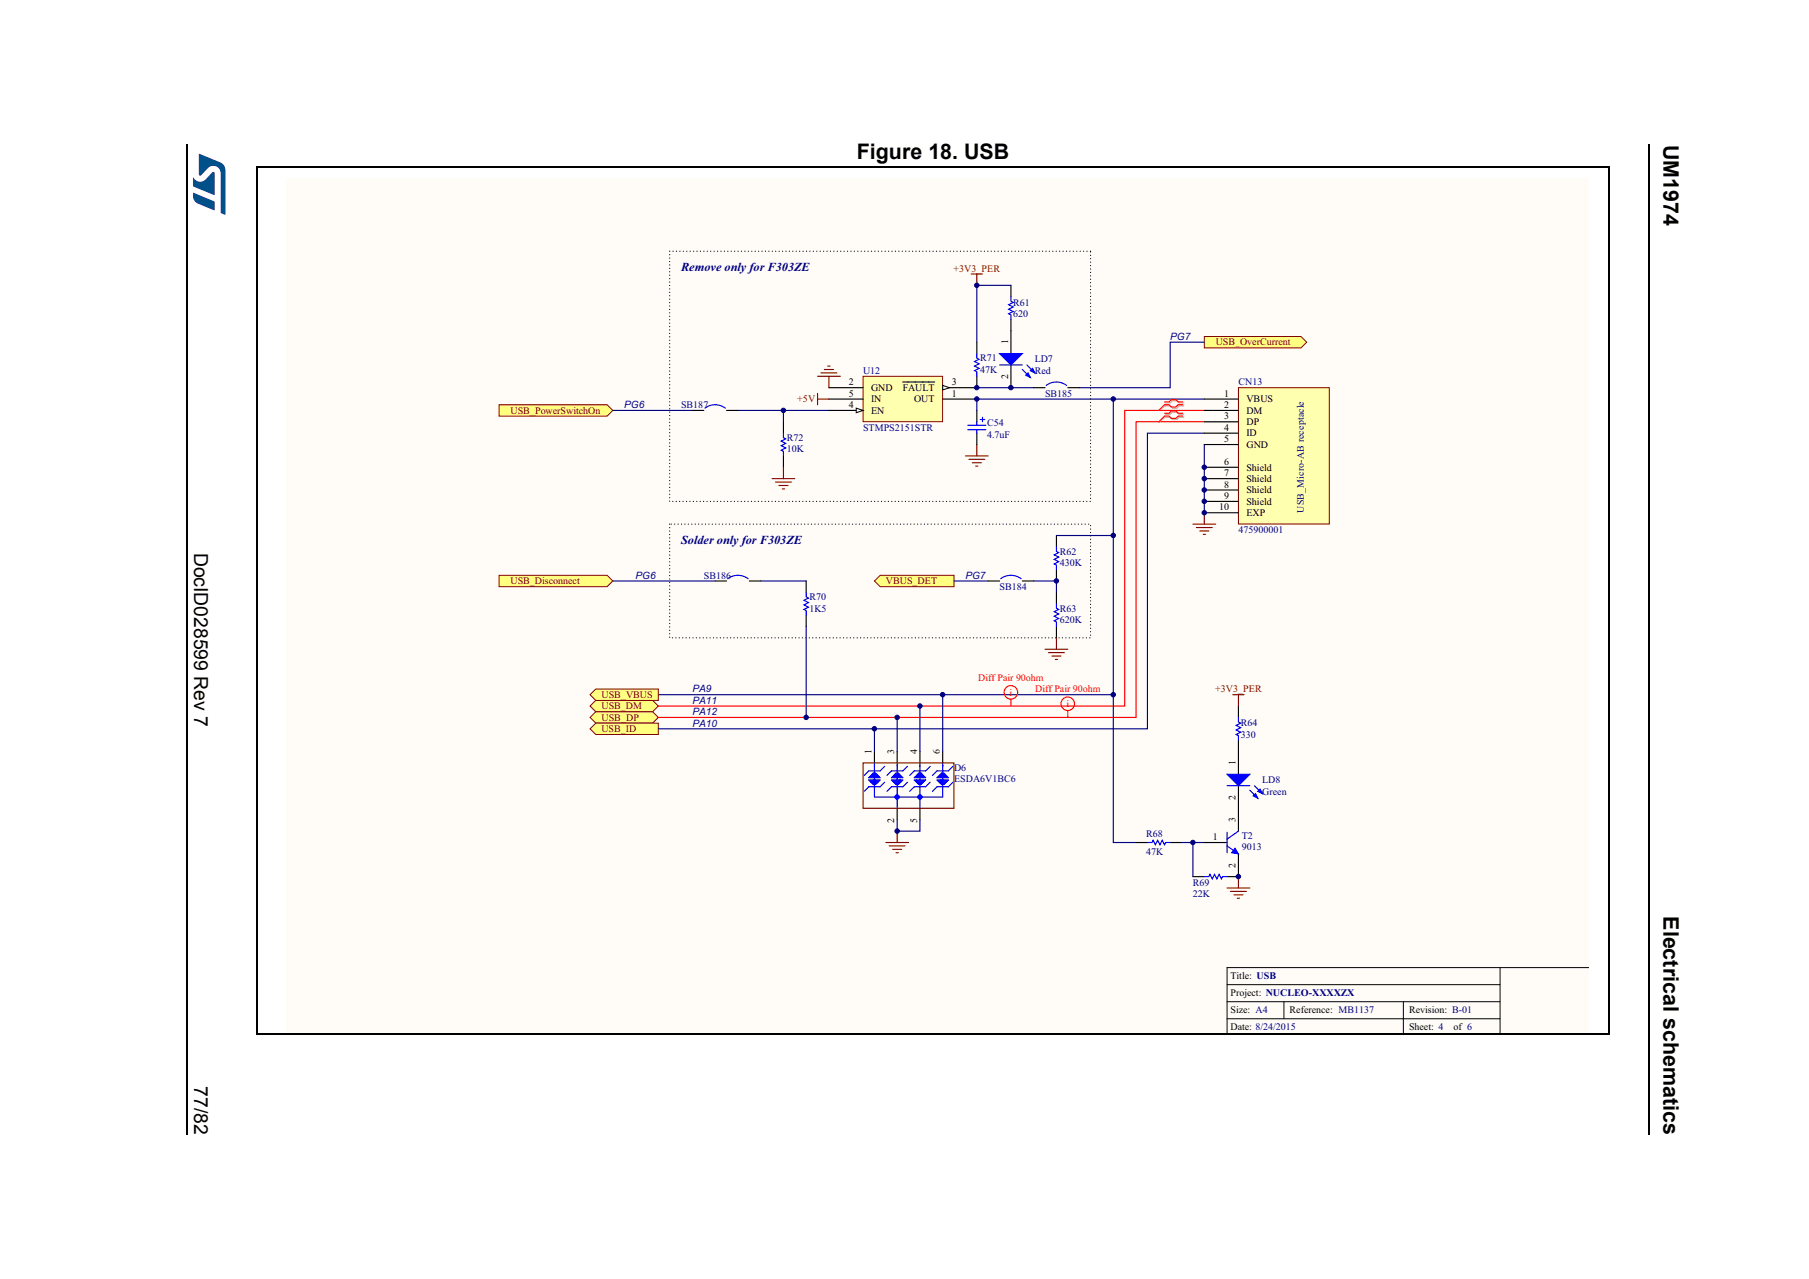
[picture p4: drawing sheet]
<svg xmlns="http://www.w3.org/2000/svg" width="297mm" height="210mm" viewBox="0 0 297 210" stroke-linecap="round" stroke-linejoin="round" font-family="sans-serif">
<path d="M30.6 23.6l.2 .1zM270.6 23.6l.2 .1z" fill="#000"/>
<path d="M30.7 23.7v162.6M270.7 23.7v162.6" fill="none" stroke="#000" stroke-width=".17"/>
<path d="M31.7 25.2h5.3v10h-5.3z" fill="#fff"/>
<g fill="#005189">
<path d="M32.7 25.3l3.5 1.4a1.35 1.35 0 0 1 .8 1.2l-.1 7.3-.7-.3v-6.4a1.22 1.22 0 0 0-.8-1.2 1.22 1.22 0 0 0-1.4 .4l-.9 1-.4 .1z"/>
<path d="M31.7 31.7l3.5 1.4v1.4l-1.6-.6a2.16 2.16 0 0 1-1.9-1.3z"/>
<path d="M31.7 29.1a1.43 1.43 0 0 0 1.8 .6l1.3-1.4h.4v3.7l-3.4-1.4-.1-.2z"/>
</g>
<path d="M47.1 29.3h213.8v140.2h-213.8z" fill="#fff"/>
<path d="M47.1 29.3h213.8v140.2h-213.8z" fill="#fffcf8"/>
<path d="M246.3 158.8v10.8M260.9 158.8h-59.4v10.8M201.5 167.2h44.8M201.5 164.4h44.8M201.5 161.6h44.8M210.8 164.4v2.8M230.4 164.4v5.2" fill="none" stroke="#000" stroke-width=".16"/>
<path d="M134.2 64.6v1.8M134.2 61.8h3.8M134.2 65.5h1.9M134.8 61.2h2.6M135.4 60.6h1.5M135.9 60.1h.4M136.1 61.8v1.8" fill="none" stroke="#800000" stroke-width=".19"/>
<path d="M121.2 67.4h14.9M128.6 67.4v1.8" fill="none" stroke="#000080" stroke-width=".19"/>
<path d="M81.9 66.4h17.8l.9 1-.9 .9h-17.8z" fill-rule="evenodd" fill="#ffff80"/>
<path d="M81.9 66.4h17.8l.9 1-.9 .9h-17.8z" fill="none" stroke="#800000" stroke-width=".16"/>
<path d="M197.7 55.2h15.9l1 1-1 .9h-15.9z" fill-rule="evenodd" fill="#ffff80"/>
<path d="M197.7 55.2h15.9l1 1-1 .9h-15.9z" fill="none" stroke="#800000" stroke-width=".16"/>
<path d="M158.5 74.8h3.8M159.1 75.4h2.6M159.6 75.9h1.5M160.2 76.5h.4M160.4 73v1.8" fill="none" stroke="#800000" stroke-width=".19"/>
<path d="M166 54.3v3.7M166 59.9v3.7" fill="none" stroke="#000" stroke-width=".19"/>
<path d="M164.1 58h3.8l-1.9 1.9z" fill="#00f"/>
<path d="M164.1 58h3.8l-1.9 1.9zM168.6 59.9l1.3 1.3M167.9 60.6l1.3 1.3" fill="none" stroke="#00f" stroke-width=".19"/>
<path d="M168.4 61.6l.4-.4 .4 .7z" fill="#00f"/>
<path d="M168.4 61.6l.4-.4 .4 .7z" fill="none" stroke="#00f" stroke-width=".19"/>
<path d="M169.2 60.8l.3-.3 .4 .7z" fill="#00f"/>
<path d="M164.1 59.9h3.8M166 48.7v.7l.4 .2-.8 .4 .8 .4-.8 .3 .8 .4-.8 .4 .4 .2v.7M169.2 60.8l.3-.3 .4 .7z" fill="none" stroke="#00f" stroke-width=".19"/>
<path d="M166 46.8v1.9M166 52.4v1.9" fill="none" stroke="#000" stroke-width=".19"/>
<path d="M166 46.8h-5.6v9.4" fill="none" stroke="#000080" stroke-width=".19"/>
<path d="M96.9 115.9l.9-1h9.4l.9 1-.9 .9h-9.4z" fill-rule="evenodd" fill="#ffff80"/>
<path d="M96.9 115.9l.9-1h9.4l.9 1-.9 .9h-9.4z" fill="none" stroke="#800000" stroke-width=".16"/>
<path d="M96.9 117.7l.9-.9h9.4l.9 .9-.9 1h-9.4z" fill-rule="evenodd" fill="#ffff80"/>
<path d="M96.9 117.7l.9-.9h9.4l.9 .9-.9 1h-9.4z" fill="none" stroke="#800000" stroke-width=".16"/>
<path d="M96.9 119.6l.9-.9h10.3v1.8h-10.3z" fill-rule="evenodd" fill="#ffff80"/>
<path d="M96.9 119.6l.9-.9h10.3v1.8h-10.3z" fill="none" stroke="#800000" stroke-width=".16"/>
<path d="M195.9 86h3.7M196.4 86.6h2.7M197 87.1h1.5M197.6 87.7h.3M197.7 84.2v1.8" fill="none" stroke="#800000" stroke-width=".19"/>
<path d="M160.4 67.4v1.8M160.4 71.1v1.9" fill="none" stroke="#000" stroke-width=".19"/>
<path d="M158.9 70.5h3M158.9 69.8h3M160.4 69.2v.6M160.4 70.5v.6M161 68.9h.7M161.3 68.5v.7" fill="none" stroke="#00f" stroke-width=".19"/>
<path d="M197.7 65.5h-37.3v1.9M197.7 71.1h-9.3v48.5h-80.3M197.7 73v11.2" fill="none" stroke="#000080" stroke-width=".19"/>
<path d="M141.7 61.8h13.1v7.4h-13.1z" fill="#ffffb0"/>
<path d="M141.7 61.8h13.1v7.4h-13.1z" fill="none" stroke="#800000" stroke-width=".16"/>
<path d="M136.1 63.6h5.6M136.1 65.5h5.6M136.1 67.4h5.6" fill="none" stroke="#000" stroke-width=".19"/>
<path d="M140.6 67l1.1 .4-1.1 .3z" fill="#fffcf8"/>
<path d="M140.6 67l1.1 .4-1.1 .3z" fill="none" stroke="#000" stroke-width=".16"/>
<path d="M154.8 65.5h5.6M154.8 63.6h5.6" fill="none" stroke="#000" stroke-width=".19"/>
<path d="M154.8 63.3l1.1 .3-1.1 .4z" fill="#fffcf8"/>
<path d="M154.8 63.3l1.1 .3-1.1 .4z" fill="none" stroke="#000" stroke-width=".16"/>
<path d="M148.2 62.7h5.3" fill="none" stroke="#000" stroke-width=".19"/>
<path d="M160.4 63.6h9.3M182.8 65.5v48.5h-74.7" fill="none" stroke="#000080" stroke-width=".19"/>
<path d="M197.7 67.4h-13v48.5h-76.6M197.7 69.2h-11.2v48.5h-78.4" fill="none" stroke="#f00" stroke-width=".19"/>
<path d="M203.4 63.6h14.9v22.4h-14.9z" fill="#ffffb0"/>
<path d="M203.4 63.6h14.9v22.4h-14.9z" fill="none" stroke="#800000" stroke-width=".16"/>
<g fill="none" stroke="#000" stroke-width=".19">
<path d="M197.7 65.5h5.7M197.7 67.4h5.7M197.7 69.2h5.7M197.7 71.1h5.7M197.7 73h5.7M197.7 76.7h5.7M197.7 78.6h5.7M197.7 80.4h5.7M197.7 82.3h5.7M197.7 84.2h5.7M203.4 115.9v1.8M203.4 121.5v5.6"/>
<path d="M203.4 128.9v3.8"/>
</g>
<path d="M203.4 117.7v.8l.3 .2-.7 .3 .7 .4-.7 .4 .7 .4-.7 .3 .4 .2v.8" fill="none" stroke="#00f" stroke-width=".19"/>
<path d="M201.5 127.1h3.7l-1.8 1.8z" fill="#00f"/>
<path d="M201.5 127.1h3.7l-1.8 1.8zM205.2 129.7l1.3 1.3M206 128.9l1.3 1.3" fill="none" stroke="#00f" stroke-width=".19"/>
<path d="M205.8 130.6l.4-.4 .3 .8z" fill="#00f"/>
<path d="M205.8 130.6l.4-.4 .3 .8z" fill="none" stroke="#00f" stroke-width=".19"/>
<path d="M206.9 129.5l.4 .7-.8-.3z" fill="#00f"/>
<path d="M160.4 58v.8l.4 .2-.8 .3 .8 .4-.8 .4 .8 .4-.8 .3 .4 .2v.8M128.6 71.1v.7l.4 .2-.7 .4 .7 .4-.7 .3 .7 .4-.7 .4 .3 .2v.7M188.4 138.3h.8l.1-.4 .4 .7 .4-.7 .4 .7 .3-.7 .4 .7 .2-.3h.7M201.5 138.8l1.9 1.3M201.5 136.6v3.3M201.5 128.9h3.7M203.4 136.4l-1.9 1.3M206.9 129.5l.4 .7-.8-.3zM197.7 143.9h.8l.2-.4 .4 .7 .3-.7 .4 .7 .4-.7 .4 .7 .1-.3h.8" fill="none" stroke="#00f" stroke-width=".19"/>
<path d="M126.8 78.6h3.7M127.3 79.1h2.6M127.9 79.7h1.5M128.6 76.7v1.9M128.5 80.2h.3M201.5 145.7h3.7M202 146.3h2.7M202.6 146.9h1.5M203.2 147.4h.3M203.4 143.9v1.8" fill="none" stroke="#800000" stroke-width=".19"/>
<path d="M182.8 114v24.3h3.7M197.7 138.3h-1.8v5.6" fill="none" stroke="#000080" stroke-width=".19"/>
<path d="M160.4 56.2v1.8M128.6 69.2v1.9M128.6 74.8v1.9M160.4 61.8v1.8M186.5 138.3h1.9M192.1 138.3h1.9M197.7 138.3h3.8M203.4 132.7v3.7M195.9 143.9h1.8M203.4 140.1v3.8h-1.9" fill="none" stroke="#000" stroke-width=".19"/>
<path d="M202.8 139.2l.6 .9-1.2-.2z" fill="#00f"/>
<path d="M202.8 139.2l.6 .9-1.2-.2z" fill="none" stroke="#00f" stroke-width=".16"/>
<path d="M96.9 114l.9-.9h10.3v1.8h-10.3z" fill-rule="evenodd" fill="#ffff80"/>
<path d="M96.9 114l.9-.9h10.3v1.8h-10.3z" fill="none" stroke="#800000" stroke-width=".16"/>
<g fill="none" stroke="#f00" stroke-width=".19">
<path d="M191.2 66h.8l.3-.4h.8l.4 .4h.7M191.2 66.4h.8l.3 .4h.8l.4-.4h.7M191.2 67.8h.8l.3-.3h.8l.4 .3h.7M191.2 68.3h.8l.3 .4h.8l.4-.4h.7M166 114.8v1.1M175.3 116.6v1.1"/>
<circle cx="166" cy="113.6" r="1.11"/>
<circle cx="175.3" cy="115.5" r="1.11"/>
</g>
<path d="M191.4 66.1h.7l.4-.3h.8l.3 .3h.8M191.4 66.6h.7l.4 .4h.8l.3-.4h.8M191.4 68h.7l.4-.4h.8l.3 .4h.8M191.4 68.5h.7l.4 .4h.8l.3-.4h.8" fill="none" stroke="#d0a19e" stroke-width=".19"/>
<path d="M191.4 66.6l-1.1 .8M191.4 68.5l-1.1 .7" fill="none" stroke="#d0a19e" stroke-width=".16"/>
<path d="M191.2 66.4l-.9 1M191.2 68.3l-.9 .9" fill="none" stroke="#f00" stroke-width=".16"/>
<path d="M159.5 45h1.8M160.4 45v1.8M202.4 114h1.9M203.4 114v1.9" fill="none" stroke="#800000" stroke-width=".19"/>
<path d="M179.1 41.2h-69.1v41.1h69.1v-41.1" fill="none" stroke="#000" stroke-width=".19" stroke-dasharray="0 .5"/>
<path d="M81.9 94.4h17.8l.9 .9-.9 1h-17.8z" fill-rule="evenodd" fill="#ffff80"/>
<path d="M81.9 94.4h17.8l.9 .9-.9 1h-17.8z" fill="none" stroke="#800000" stroke-width=".16"/>
<path d="M132.4 95.3v1.9M132.4 100.9v1.9" fill="none" stroke="#000" stroke-width=".19"/>
<path d="M132.4 97.2v.8l.4 .1-.8 .4 .8 .4-.8 .4 .8 .3-.8 .4 .4 .2v.7" fill="none" stroke="#00f" stroke-width=".19"/>
<path d="M100.6 95.3h16.8M124.9 95.3h7.5M132.4 102.8v14.9" fill="none" stroke="#000080" stroke-width=".19"/>
<path d="M110 86v18.7h69.1v-18.7h-69.1" fill="none" stroke="#000" stroke-width=".19" stroke-dasharray="0 .5"/>
<path d="M143.6 95.3l.9-.9h12.2v1.9h-12.2z" fill-rule="evenodd" fill="#ffff80"/>
<path d="M143.6 95.3l.9-.9h12.2v1.9h-12.2z" fill="none" stroke="#800000" stroke-width=".16"/>
<path d="M197.7 56.2h-5.6v7.4h-14.9M100.6 67.4h13.1M156.7 95.3h5.6M169.7 95.3h3.8v1.9M173.5 87.9h9.3M194 138.3h1.9" fill="none" stroke="#000080" stroke-width=".19"/>
<path d="M173.5 87.9v1.9M173.5 93.5v1.8M173.5 97.2v1.9M173.5 102.8v1.9M143.6 123.3v1.9M147.3 123.3v1.9M147.3 132.7v1.8M151.1 123.3v1.9M151.1 132.7v1.8M154.8 123.3v1.9" fill="none" stroke="#000" stroke-width=".19"/>
<path d="M173.5 89.8v.7l.3 .2-.7 .4 .7 .3-.7 .4 .7 .4-.7 .4 .4 .1v.8M173.5 99.1v.7l.3 .2-.7 .4 .7 .4-.7 .3 .7 .4-.7 .4 .4 .2v.7M150.1 126.5h1.9M150.3 127.4h1.5M150.5 127.6v-.3h1.1v.3M150.7 127.6v-.5h.7v.5M150.9 126.9h.3M150.9 126.9l-.8 .7h1.9l-.8-.7M150.9 126.9v.7M151.1 125.6h.1M151.1 125.2v7.5M151.2 126.9v.7" fill="none" stroke="#00f" stroke-width=".19"/>
<path d="M171.6 106.5h3.7M172.2 107.1h2.6M172.7 107.7h1.5M173.3 108.2h.4M173.5 104.7v1.8" fill="none" stroke="#800000" stroke-width=".19"/>
<circle cx="151" cy="130.8" r=".36" fill="#00f"/>
<circle cx="151" cy="130.8" r=".36" fill="none" stroke="#00f" stroke-width=".16"/>
<g fill="none" stroke="#00f" stroke-width=".19">
<path d="M142.8 127.4h1.5M142.8 128.2h1.5M143 128v.4h1.1v-.4M143 127.6v-.3h1.1v.3M143.2 128v.6h.8v-.6M143.2 127.6v-.5h.8v.5M143.4 128.8l-.8-.8h1.9l-.7 .8M143.4 126.9l-.8 .7h1.9l-.7-.7M143.4 126.9h.4M143.4 128.8h.4M143.4 126.9v.7M143.4 128v.8"/>
<path d="M143.6 125.6h.1M143.6 125.2v5.6h11.2v-5.6M143.8 126.9v.7M143.8 128v.8M145.3 125.8l-.8 .7h-1.9l-.7 .8M145.3 128.4l-.8 .7h-1.9l-.7 .8M146.6 128.2h1.5M146.6 127.4h1.5M146.8 128v.4h1.1v-.4M146.8 127.6v-.3h1.1v.3M146.9 128v.6h.8v-.6M146.9 127.6v-.5h.8v.5"/>
<path d="M147.1 128.8h.4M147.1 128v.8M147.1 126.9v.7M147.1 126.9h.4M147.1 126.9l-.7 .7h1.9l-.8-.7M147.3 125.6h.1M147.3 125.2v7.5M147.5 128v.8M147.5 126.9v.7M148.3 128h-1.9l.7 .8M148.3 128l-.8 .8M149 125.8l-.7 .7h-1.9l-.8 .8"/>
<path d="M149 128.4l-.7 .7h-1.9l-.8 .8M150.1 126.5l-.7 .8M150.3 128.2h1.5M150.5 128v.4h1.1v-.4M150.7 128v.6h.7v-.6M150.9 128.8h.3M150.9 128v.8M150.9 128.8l-.8-.8h1.9l-.8 .8M151.2 128v.8M152.7 128.4l-.7 .7h-1.9l-.7 .8M152.7 125.8l-.7 .7M154 128.2h1.5"/>
<path d="M154 127.4h1.5M154.2 128v.4h1.2l-.1-.4M154.2 127.6v-.3h1.2l-.1 .3M154.4 128v.6h.8v-.6M154.4 127.6v-.5h.8v.5M154.6 126.9v.7M154.6 128v.8M154.6 126.9h.4M154.6 126.9l-.7 .7h1.8l-.7-.7M154.6 128.8l-.7-.8h1.8l-.7 .8M154.6 128.8h.4M154.8 125.6h.1"/>
<path d="M155 126.9v.7M155 128v.8M156.5 125.8l-.8 .7h-1.8l-.8 .8M156.5 128.4l-.8 .7h-1.8l-.8 .8"/>
</g>
<circle cx="147.3" cy="130.8" r=".36" fill="#00f"/>
<circle cx="147.3" cy="130.8" r=".36" fill="none" stroke="#00f" stroke-width=".16"/>
<path d="M141.7 125.2h14.9v7.5h-14.9zM145.5 138.3h3.7M146 138.8h2.6M146.6 139.4h1.5M147.1 139.9h.4M147.3 136.4v1.9" fill="none" stroke="#800000" stroke-width=".19"/>
<path d="M143.6 119.6v3.7M147.3 117.7v5.6M151.1 115.9v7.4M154.8 114v9.3M147.3 134.5v1.9h3.8v-1.9" fill="none" stroke="#000080" stroke-width=".19"/>
<path d="M113.7 67.4h1.9M119.3 67.4h1.9M169.7 63.6h1.9M175.3 63.6h1.9M117.4 95.3h1.9M123 95.3h1.9M162.3 95.3h1.8M167.9 95.3h1.8" fill="none" stroke="#000" stroke-width=".19"/>
<path d="M115.8 67a2.79 2.79 0 0 1 3.3 0M171.8 63.2a2.79 2.79 0 0 1 3.3 .1M119.5 95a2.79 2.79 0 0 1 3.3 0M164.3 95a2.79 2.79 0 0 1 3.4 0" fill="none" stroke="#00f" stroke-width=".19"/>
<circle cx="128.6" cy="67.3" r=".36" fill="#000080"/>
<circle cx="128.6" cy="67.3" r=".36" fill="none" stroke="#000080" stroke-width=".16"/>
<circle cx="132.4" cy="117.7" r=".36" fill="#000080"/>
<circle cx="132.4" cy="117.7" r=".36" fill="none" stroke="#000080" stroke-width=".16"/>
<circle cx="143.6" cy="119.6" r=".36" fill="#000080"/>
<circle cx="143.6" cy="119.6" r=".36" fill="none" stroke="#000080" stroke-width=".16"/>
<circle cx="147.3" cy="136.4" r=".36" fill="#000080"/>
<circle cx="147.3" cy="136.4" r=".36" fill="none" stroke="#000080" stroke-width=".16"/>
<circle cx="147.3" cy="117.7" r=".36" fill="#000080"/>
<circle cx="147.3" cy="117.7" r=".36" fill="none" stroke="#000080" stroke-width=".16"/>
<circle cx="151" cy="115.9" r=".36" fill="#000080"/>
<circle cx="151" cy="115.9" r=".36" fill="none" stroke="#000080" stroke-width=".16"/>
<circle cx="154.8" cy="114" r=".36" fill="#000080"/>
<circle cx="154.8" cy="114" r=".36" fill="none" stroke="#000080" stroke-width=".16"/>
<circle cx="160.4" cy="65.5" r=".36" fill="#000080"/>
<circle cx="160.4" cy="65.5" r=".36" fill="none" stroke="#000080" stroke-width=".16"/>
<circle cx="160.4" cy="63.6" r=".36" fill="#000080"/>
<circle cx="160.4" cy="63.6" r=".36" fill="none" stroke="#000080" stroke-width=".16"/>
<circle cx="160.4" cy="46.8" r=".36" fill="#000080"/>
<circle cx="160.4" cy="46.8" r=".36" fill="none" stroke="#000080" stroke-width=".16"/>
<circle cx="166" cy="63.6" r=".36" fill="#000080"/>
<circle cx="166" cy="63.6" r=".36" fill="none" stroke="#000080" stroke-width=".16"/>
<circle cx="173.5" cy="95.3" r=".36" fill="#000080"/>
<circle cx="173.5" cy="95.3" r=".36" fill="none" stroke="#000080" stroke-width=".16"/>
<circle cx="182.8" cy="114" r=".36" fill="#000080"/>
<circle cx="182.8" cy="114" r=".36" fill="none" stroke="#000080" stroke-width=".16"/>
<circle cx="182.8" cy="87.9" r=".36" fill="#000080"/>
<circle cx="182.8" cy="87.9" r=".36" fill="none" stroke="#000080" stroke-width=".16"/>
<circle cx="182.8" cy="65.5" r=".36" fill="#000080"/>
<circle cx="182.8" cy="65.5" r=".36" fill="none" stroke="#000080" stroke-width=".16"/>
<circle cx="195.9" cy="138.3" r=".36" fill="#000080"/>
<circle cx="195.9" cy="138.3" r=".36" fill="none" stroke="#000080" stroke-width=".16"/>
<circle cx="197.7" cy="84.1" r=".36" fill="#000080"/>
<circle cx="197.7" cy="84.1" r=".36" fill="none" stroke="#000080" stroke-width=".16"/>
<circle cx="197.7" cy="82.3" r=".36" fill="#000080"/>
<circle cx="197.7" cy="82.3" r=".36" fill="none" stroke="#000080" stroke-width=".16"/>
<circle cx="197.7" cy="80.4" r=".36" fill="#000080"/>
<circle cx="197.7" cy="80.4" r=".36" fill="none" stroke="#000080" stroke-width=".16"/>
<circle cx="197.7" cy="78.5" r=".36" fill="#000080"/>
<circle cx="197.7" cy="78.5" r=".36" fill="none" stroke="#000080" stroke-width=".16"/>
<circle cx="197.7" cy="76.7" r=".36" fill="#000080"/>
<circle cx="197.7" cy="76.7" r=".36" fill="none" stroke="#000080" stroke-width=".16"/>
<circle cx="203.3" cy="143.9" r=".36" fill="#000080"/>
<circle cx="203.3" cy="143.9" r=".36" fill="none" stroke="#000080" stroke-width=".16"/>
<path d="M42.2 27.3h222.1M42.2 27.3v142.4M264.2 27.3v142.5M42.1 169.7h222.1" fill="none" stroke="#000" stroke-width=".17"/>
<g font-size="3.5">
<text x="273.2" y="23.7" transform="rotate(90 273.2 23.7)">UM1974</text>
<text x="140.7" y="26.1">Figure 18. USB</text>
<text x="273.2" y="150.4" transform="rotate(90 273.2 150.4)">Electrical schematics</text>
</g>
<g font-size="3.2">
<text x="31.9" y="90.7" transform="rotate(90 31.9 90.7)">DocID028599 Rev 7</text>
<text x="31.9" y="178.3" transform="rotate(90 31.9 178.3)">77/82</text>
</g>
<g font-size="2" fill="#000080">
<text x="111.8" y="44.5">Remove onlyfor F303ZE</text>
<text x="111.8" y="89.3">Solder onlyfor F303ZE</text>
</g>
<g font-size="1.7" fill="#0c0087">
<text x="192.1" y="55.8">PG7</text>
<text x="102.5" y="67">PG6</text>
<text x="104.4" y="95">PG6</text>
<text x="158.5" y="95">PG7</text>
<text x="113.7" y="113.6">PA9</text>
<text x="113.7" y="119.2">PA10</text>
<text x="113.7" y="117.4">PA12</text>
<text x="113.7" y="115.5">PA11</text>
</g>
<g font-size="1.6" fill="#800000">
<text x="156.6" y="44.6">+3V3_PER</text>
<text x="199.6" y="56.7">USB_OverCurrent</text>
<text x="83.8" y="67.9">USB_PowerSwitchOn</text>
<text x="130.9" y="66">+5V</text>
<text x="83.8" y="95.9">USB_Disconnect</text>
<text x="145.5" y="95.9">VBUS_DET</text>
<text x="199.5" y="113.6">+3V3_PER</text>
<text x="98.8" y="116.4">USB_DM</text>
<text x="98.8" y="118.3">USB_DP</text>
<text x="98.8" y="114.5">USB_VBUS</text>
<text x="98.8" y="120.1">USB_ID</text>
</g>
<g font-size="1.6" fill="#000080">
<text x="166.4" y="50.2">R61</text>
<text x="166.4" y="52">620</text>
<text x="161" y="59.3">R71</text>
<text x="169.9" y="59.5">LD7</text>
<text x="141.7" y="61.4">U12</text>
<text x="161" y="61.2">47K</text>
<text x="169.9" y="61.4">Red</text>
<text x="171.6" y="65.1">SB185</text>
<text x="203.4" y="63.2">CN13</text>
<text x="111.8" y="67">SB187</text>
<text x="141.7" y="70.7">STMPS2151STR</text>
<text x="162.1" y="69.9">C54</text>
<text x="162.1" y="71.8">4.7uF</text>
<text x="129.2" y="72.4">R72</text>
<text x="129.2" y="74.2">10K</text>
<text x="203.4" y="87.5">475900001</text>
<text x="214.1" y="84.2" transform="rotate(-90 214.1 84.2)">USB_Micro-AB receptacle</text>
<text x="115.6" y="94.9">SB186</text>
<text x="174" y="91">R62</text>
<text x="174" y="92.9">430K</text>
<text x="132.9" y="98.5">R70</text>
<text x="132.9" y="100.4">1K5</text>
<text x="164.1" y="96.8">SB184</text>
<text x="174" y="100.4">R63</text>
<text x="174" y="102.2">620K</text>
<text x="203.7" y="119.2">R64</text>
<text x="203.7" y="121.1">330</text>
<text x="156.7" y="126.5">D6</text>
<text x="156.7" y="128.3">ESDA6V1BC6</text>
<text x="207.3" y="128.5">LD8</text>
<text x="207.3" y="130.4">Green</text>
<text x="188.2" y="137.3">R68</text>
<text x="203.9" y="137.7">T2</text>
<text x="188.2" y="140.3">47K</text>
<text x="203.9" y="139.5">9013</text>
<text x="195.9" y="145.3">R69</text>
<text x="195.9" y="147.2">22K</text>
</g>
<g font-size="1.6">
<text x="165.5" y="56.5" transform="rotate(-90 165.5 56.5)">1</text>
<text x="139.4" y="63.2">2</text>
<text x="139.4" y="65.1">5</text>
<text x="143" y="64.2">GND</text>
<text x="148.2" y="64.2">FAULT</text>
<text x="156.3" y="65.1">1</text>
<text x="156.3" y="63.2">3</text>
<text x="165.5" y="62.2" transform="rotate(-90 165.5 62.2)">2</text>
<text x="201" y="65.1">1</text>
<text x="139.4" y="67">4</text>
<text x="143" y="66">IN</text>
<text x="143" y="67.9">EN</text>
<text x="150.1" y="66">OUT</text>
<text x="201" y="67">2</text>
<text x="201" y="68.8">3</text>
<text x="201" y="70.7">4</text>
<text x="204.7" y="66">VBUS</text>
<text x="204.7" y="67.9">DM</text>
<text x="204.7" y="69.8">DP</text>
<text x="204.7" y="71.6">ID</text>
<text x="201" y="72.6">5</text>
<text x="201" y="76.3">6</text>
<text x="204.7" y="73.5">GND</text>
<text x="204.7" y="77.2">Shield</text>
<text x="200.2" y="83.7">10</text>
<text x="201" y="78.2">7</text>
<text x="201" y="80">8</text>
<text x="201" y="81.9">9</text>
<text x="204.7" y="79.1">Shield</text>
<text x="204.7" y="81">Shield</text>
<text x="204.7" y="82.8">Shield</text>
<text x="204.7" y="84.7">EXP</text>
<text x="143.1" y="123.7" transform="rotate(-90 143.1 123.7)">1</text>
<text x="146.8" y="123.7" transform="rotate(-90 146.8 123.7)">3</text>
<text x="150.6" y="123.7" transform="rotate(-90 150.6 123.7)">4</text>
<text x="154.3" y="123.7" transform="rotate(-90 154.3 123.7)">6</text>
<text x="202.9" y="125.6" transform="rotate(-90 202.9 125.6)">1</text>
<text x="202.9" y="131.3" transform="rotate(-90 202.9 131.3)">2</text>
<text x="146.8" y="135" transform="rotate(-90 146.8 135)">2</text>
<text x="150.6" y="135" transform="rotate(-90 150.6 135)">5</text>
<text x="199.2" y="137.9">1</text>
<text x="202.9" y="134.9" transform="rotate(-90 202.9 134.9)">3</text>
<text x="202.9" y="142.5" transform="rotate(-90 202.9 142.5)">2</text>
<text x="202" y="160.6">Title: USB</text>
<text x="202" y="166.3">Size: A4</text>
<text x="202" y="163.4">Project: NUCLEO-XXXXZX</text>
<text x="211.8" y="166.3">Reference: MB1137</text>
<text x="231.4" y="166.3">Revision: B-01</text>
<text x="202" y="169.1">Date: 8/24/2015</text>
<text x="231.4" y="169.1">Sheet: 4</text>
<text x="238.7" y="169.1">of 6</text>
</g>
<g font-size="1.6" fill="#f00">
<text x="160.6" y="111.7">DiffPair 90ohm</text>
<text x="170" y="113.6">DiffPair 90ohm</text>
<text x="165.8" y="114.2">i</text>
<text x="175.1" y="116">i</text>
</g>
</svg>
